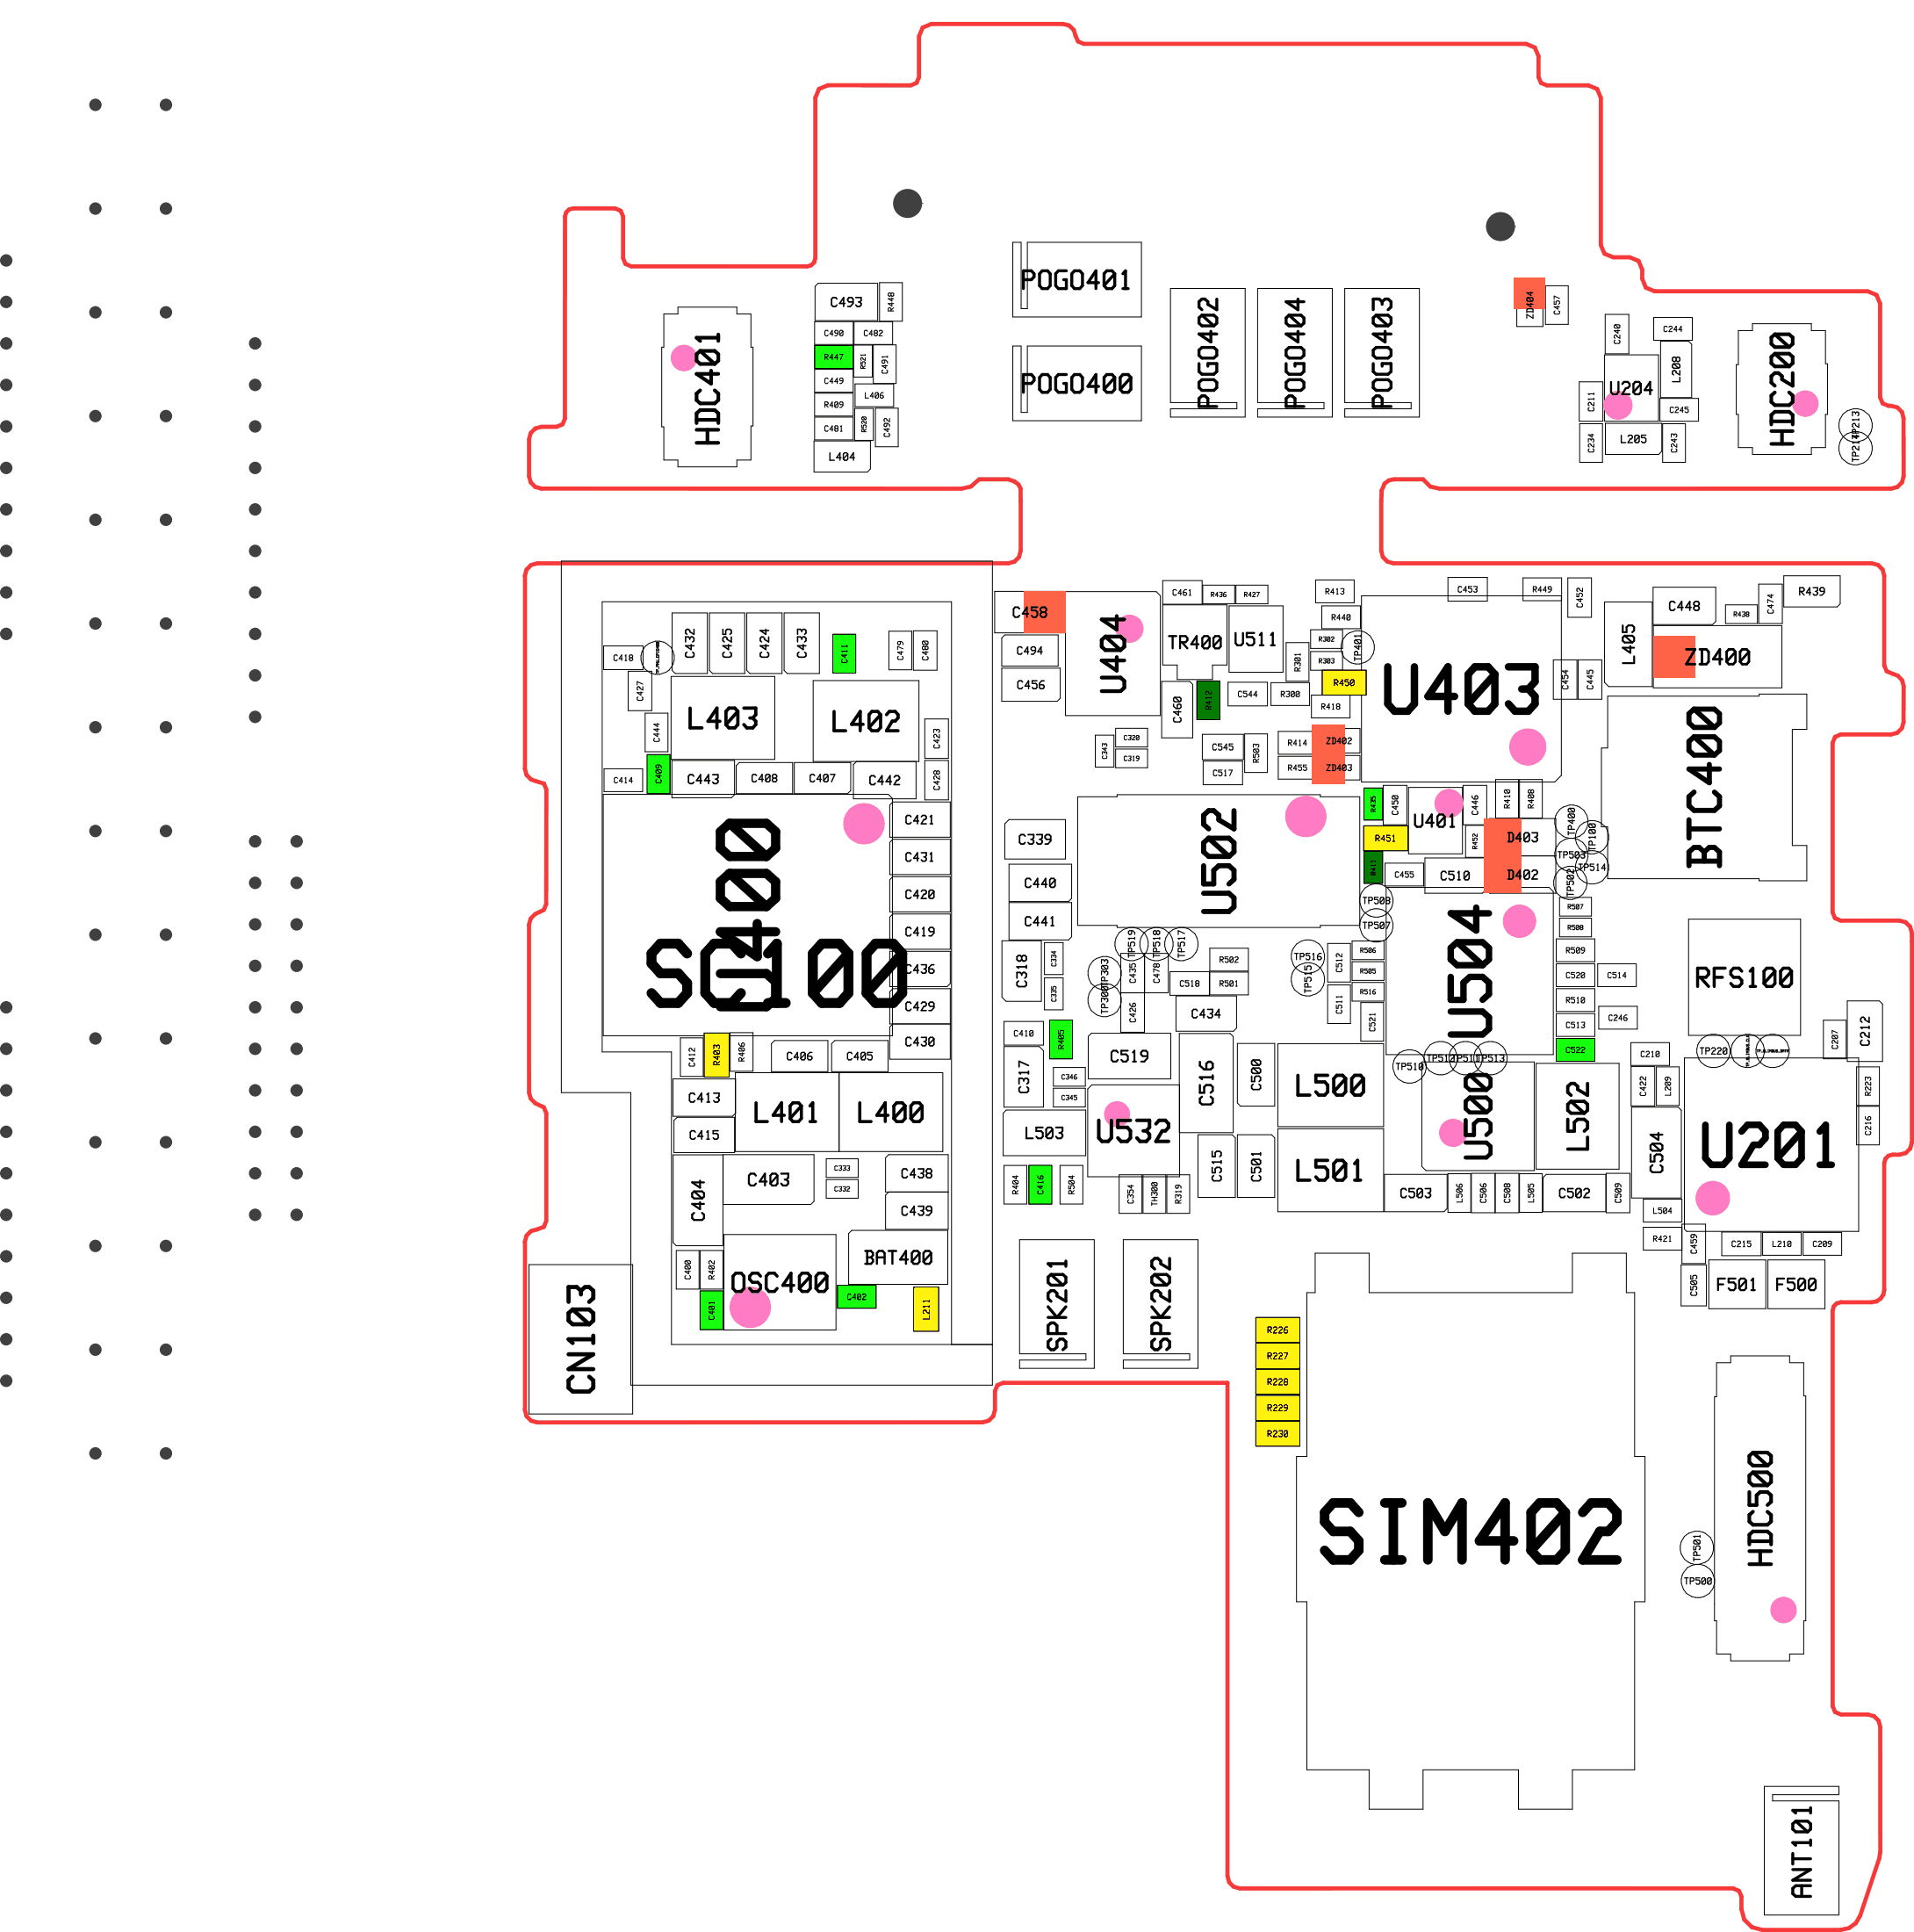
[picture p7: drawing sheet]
<svg xmlns="http://www.w3.org/2000/svg" width="210mm" height="212mm" viewBox="0 0 210 212" stroke-linecap="round" stroke-linejoin="round" font-family="sans-serif">
<path d="M62.1 23.3l.3-.3 .5-.1h4.6l.6 .2 .3 .7v4.5l.2 .7 .7 .2h19.2l.5-.1 .3-.3 .2-.5v-17.6l.4-.9 .9-.4h9.1l.7-.3 .2-.6v-4.5l.4-1 1-.4h14.4l.7 .2 .5 .5 .5 1.3 .6 .2h48.5l1 .4 .4 1v2.3l.3 .6 .6 .3h4.6l.9 .4 .4 .9v16.2l.4 .9 1 .4h1.8l1 .4 .4 1v1l.4 1 .9 .4h23.4l1 .4 .4 .9v10.3l.3 .7 .6 .2a1.41 1.41 0 0 1 1.7 1.4v6.3l-.2 .7-.5 .5-.7 .2h-49.5l-1.1-.2-.8-.8h-3.2l-.5 .1-.5 .3-.3 .8-.1 1.2v5.4l.2 .7 .5 .5 .7 .2h52.5l.7 .2 .5 .5 .1 .7v9.8l.3 .6 1.2 .5 .5 .5 .2 .7v3.9l-.2 .7-.5 .5-.7 .2h-5.5l-.7 .2-.2 .7v18.6l.2 .6 .7 .3h6.4l.7 .2 .5 .5 .2 .7v22.9l-.2 .7-.5 .5-.7 .2h-.8l-.4 .1-.3 .3-.2 .5v13.9a1.36 1.36 0 0 1-1.3 1.4h-3.4l-.5 .1-.3 .3-.1 .5v43.4l.2 .6 .7 .3h2.9l.7 .2 .5 .5 .2 .7v13.7l-.1 .7-2.1 6.3-.5 .8-.7 .5-1 .2h-8.6l-1.1-.3-.8-.8-.3-1.2v-1.3l-.3-.7-.6-.2h-54.2l-.6-.2-.5-.5-.2-.7v-54.1h-24.6l-.7 .3-.2 .6v2.1l-.2 .7-.5 .5-.7 .1h-48.8l-.7-.1-.5-.5-.2-.7v-18.5l.2-.7 .5-.5 1.4-.4 .2-.6v-11.9l-.2-.6-1-.5-.5-.5-.2-.7v-18.3l.2-.7 .5-.5 1-.5 .2-.6v-12.6l-.2-.6-1.4-.5-.5-.5-.2-.7v-21.1l.2-.7 .5-.5 .7-.2h51.6l.7-.2 .5-.5 .2-.7v-6.8l-.2-.4-.5-.4-.7-.2h-3.2l-.9 .8-1 .2h-46.1l-.7-.2-.5-.5-.2-.7v-4l.2-.7 .5-.5 .7-.2h1.7l.6-.2 .3-.7v-22.1z" fill="none" stroke="#f83939" stroke-width=".46"/>
<circle cx="164.6" cy="24.9" r="1.59" fill="#404040"/>
<circle cx="99.6" cy="22.3" r="1.59" fill="#404040"/>
<g fill="none" stroke="#000" stroke-width=".1">
<path d="M72.8 34.4h1.6v-.7h6.4v.7h1.6v3.7h.2v8.6h-.2v3.8h-1.6v.7h-6.4v-.7h-1.6v-3.7h-.2v-8.7h.2zM89.4 35.3h4.2v2.5h-4.2zM89.4 31.4l.4-.3h6.5v4.1h-6.9zM93.7 35.3h4.2v2.5h-4.2zM95.8 37.8h2.5v4.3h-2.5zM169.6 31.3h2.5v4.3h-2.5zM176.1 34.5h2.6v4.3h-2.6zM181.4 34.8h4.3v2.5h-4.3zM190.7 36.3h1.6v-.8h6.4v.8h1.6v3.6h.2v5.6h-.2v3.6h-1.6v.8h-6.4v-.8h-1.6v-3.6h-.2v-5.5h.2zM89.4 40.5h4.2v2.5h-4.2zM89.4 45.8h4.2v2.5h-4.2zM96 44.8h2.6v4.2h-2.6z"/>
<path d="M173.3 41.9h2.6v4.3h-2.6zM173.3 46.5h2.5v4.2h-2.5zM182.1 43.7h4.3v2.5h-4.3zM182.4 46.5h2.5v4.2h-2.5zM66.2 70.9h4.4v2.6h-4.4zM68.9 73.6h2.6v4.4h-2.6zM70.8 78.2h2.5v4.3h-2.5zM73.7 67.2h3.9v6.7h-3.5l-.4-.4zM77.8 67.2h3.9v6.7h-3.5l-.4-.4zM81.9 67.2h3.9v6.7h-3.5l-.4-.4zM86 67.2h3.9v6.7h-3.5l-.4-.4zM91.4 69.6h2.5v4.2h-2.5z"/>
<path d="M97.5 69.2h2.5v4.3h-2.5zM100.2 69.2h2.6v4.3h-2.6zM101.5 78.9h2.6v4.3h-2.6zM109.1 64.9h7.8v4.5h-7.8zM109.9 70l.3-.3h5.9v3.4h-6.2zM109.9 73.3h6.4v3.3l-.3 .3h-6.1zM122.4 79.9h3.5v2h-3.5zM127.5 74.8h3l.4 .3v5.8h-3.4zM127.6 63.7h4.3v2.6h-4.3zM134.7 74.8h4.4v2.6h-4.4zM158.9 63.3h4.3v2.6h-4.3zM172 63.4h2.6v4.3h-2.6z"/>
<path d="M173.2 72.4h2.6v4.3h-2.6zM176.4 76.4h16.6v-.3h5.2v3.9h-1.6v12.8h1.6v3.8h-5.2v-.2h-16.6v-5.7h-.7v-8.6h.7zM181.4 64.4h6.8v3.8l-.3 .3h-6.5zM193 64.1h2.6v4.3h-2.6zM66.3 84.3h4.2v2.5h-4.2zM71 82.8h2.5v4.2h-2.5zM80.6 87.2v-3.8h-6.9v4.1h6.6M80.8 84l.3-.3h5.9v3.4M87.1 83.7h6.2v3l-.3 .4h-5.9zM94 83.5h6.5v4.1h-6.9v-3.7zM98 88h6.3v3.8h-6.7v-3.5zM98 92.1h6.3v3.8h-6.7v-3.5z"/>
<path d="M101.5 83.4h2.6v4.3h-2.6zM110.7 89.9h6.2v4.3h-6.7v-3.8zM110.7 94.8h6.9v3.8l-.4 .3h-6.5zM110.7 99h6.9v3.8l-.4 .3h-6.5zM120.2 80.6h2v3.6h-2zM122.4 82.2h3.5v2h-3.5zM131.9 80.6h4.5v2.7h-4.5zM132 86.1v-2.6h4.3v2.6M151.8 86.2h2.6v4.3h-2.6zM152 94.7h4.2v2.5h-4.2zM160.5 86.2h2.6v4.3h-2.6zM163 97.6v-3.5h-6.7v3.9h6.3"/>
<path d="M163.4 89.8h7.3v8.2h-7.3zM163.4 93.9h7.3M73.8 118.4h6.9v3.7l-.3 .4h-6.6zM74.7 113.9v4.2h2.5v-4.2M90.8 114.2v3.4h-6.2v-3.1M97.4 114.2v3.4h-6.2v-3.1M97.6 100v-3.5l.4-.3h6.3v3.8M104.3 112.3v3.9h-6.7v-3.5M109.9 103.2h4.4v6.6h-3.9l-.5-.4zM110.2 112.1h4.3v2.6h-4.3zM110.2 114.8h3.8l.5 .5v6.2h-4.3zM114.6 103.4h2v3.5h-2z"/>
<path d="M114.6 107.3h2v3.5h-2zM115.6 117.1h3.5v2.1h-3.5zM115.6 119.4h3.5v2h-3.5zM119.4 113.7l.3-.3h8.8v5h-9.1zM125.6 104.6v8.6h-2.6v-8.6h5.2v4.3h-5.2M128.4 106.6h4.3v2.6h-4.3zM129 109.3h6.7v3.5l-.4 .3h-6.3zM129.4 113.4h5.6l.3 .3v10.6h-5.9zM135.8 114.5h4.1v6.8h-3.8l-.3-.3zM145.7 103.5h2.5v4.2h-2.5zM145.7 108.1h2.5v4.2h-2.5zM149.3 110h2.5v4.2h-2.5z"/>
<path d="M170.7 111.2h4.3v2.5h-4.3zM170.7 105.7h4.3v2.5h-4.3zM170.7 113.9h4.3v2.5h-4.3zM175.3 105.7h4.2v2.5h-4.2zM175.4 110.4h4.2v2.5h-4.2zM178.9 114.4h4.3v2.5h-4.3zM179 117h2.6v4.3h-2.6zM200.1 111.9h2.5v4.3h-2.5zM202.7 109.8h3.5l.3 .3v6.3h-3.8zM58 138.7h11.4v16.4h-11.4zM73.9 126.7h5.4v10h-5.1l-.3-.4zM73.9 122.9l.4-.3h6.3v3.8h-6.7z"/>
<path d="M74.2 137.2h2.5v4.2h-2.5zM79.3 126.7h10v5.1l-.3 .3h-9.7zM90.7 127.1h3.5v2.1h-3.5zM90.7 129.4h3.5v2h-3.5zM93.1 135.3l.4-.3h10.5v5.9h-10.9zM97.5 130.8l-.3 .3v3.8h6.8v-8.2h-6.5l-.3 .3v3.8h6.8M112.9 127.9h2.5v4.2h-2.5zM122.8 128.9h2.5v4.2h-2.5zM131.4 124.5h3.8l.3 .3v6.6h-4.1zM135.8 124.5h3.7l.4 .3v6.6h-4.1zM151.9 128.8h6.9v3.8l-.4 .3h-6.5zM161.4 128.7v4.3h5.2v-4.3h-2.6v4.3"/>
<path d="M169.7 128.8h6.5v4.1h-6.9v-3.7zM176.2 128.7h2.6v4.3h-2.6zM179 121.5h5.1l.4 .3v9.6h-5.5zM184.4 138.8h2.8v4.5h-2.8zM184.5 134.3h2.6v4.3h-2.6zM187.5 138.2h6.2v5.4h-6.2zM188.9 135.2h4.3v2.6h-4.3zM194 138.2h6.2v5.4h-6.2zM197.8 135.2h4.3v2.5h-4.3zM203.7 121.4h2.5v4.2h-2.5M76.8 141.6h2.5v4.3h-2.5zM91.9 141h4.2v2.5h-4.2z"/>
<path d="M188.3 149.5h1.6v-.8h6.5v.8h1.5v3.6h.2v24.7h-.2v3.7h-1.5v.7h-6.5v-.7h-1.6v-3.7h-.2v-24.6h.2zM193.6 196h8.2v.9h-7.3v.7h7.3v12.5h-8.2z"/>
</g>
<g fill="#404040">
<circle cx="32.5" cy="92.3" r=".68"/>
<circle cx="32.5" cy="96.9" r=".68"/>
<circle cx="32.5" cy="101.4" r=".68"/>
<circle cx="32.5" cy="106" r=".68"/>
<circle cx="32.5" cy="110.5" r=".68"/>
<circle cx="32.5" cy="115.1" r=".68"/>
<circle cx="32.5" cy="119.6" r=".68"/>
<circle cx="32.5" cy="124.2" r=".68"/>
<circle cx="32.5" cy="128.7" r=".68"/>
<circle cx="32.5" cy="133.3" r=".68"/>
<circle cx="10.5" cy="148.1" r=".68"/>
<circle cx="10.5" cy="159.4" r=".68"/>
<circle cx="10.5" cy="11.5" r=".68"/>
<circle cx="10.5" cy="22.9" r=".68"/>
<circle cx="10.5" cy="34.3" r=".68"/>
<circle cx="10.5" cy="45.6" r=".68"/>
<circle cx="10.5" cy="57" r=".68"/>
<circle cx="10.5" cy="68.4" r=".68"/>
<circle cx="10.5" cy="79.8" r=".68"/>
<circle cx="10.5" cy="91.2" r=".68"/>
<circle cx="10.5" cy="102.5" r=".68"/>
<circle cx="10.5" cy="113.9" r=".68"/>
<circle cx="10.5" cy="125.3" r=".68"/>
<circle cx="10.5" cy="136.7" r=".68"/>
<circle cx="18.2" cy="11.5" r=".68"/>
<circle cx="18.2" cy="22.9" r=".68"/>
<circle cx="18.2" cy="34.3" r=".68"/>
<circle cx="18.2" cy="45.6" r=".68"/>
<circle cx="18.2" cy="57" r=".68"/>
<circle cx="18.2" cy="68.4" r=".68"/>
<circle cx="18.2" cy="79.8" r=".68"/>
<circle cx="18.2" cy="91.2" r=".68"/>
<circle cx="18.2" cy="102.5" r=".68"/>
<circle cx="18.2" cy="113.9" r=".68"/>
<circle cx="18.2" cy="125.3" r=".68"/>
<circle cx="18.2" cy="136.7" r=".68"/>
<circle cx="18.2" cy="148.1" r=".68"/>
<circle cx="18.2" cy="159.4" r=".68"/>
<circle cx="28" cy="92.3" r=".68"/>
<circle cx="28" cy="96.9" r=".68"/>
<circle cx="28" cy="101.4" r=".68"/>
<circle cx="28" cy="106" r=".68"/>
<circle cx="28" cy="110.5" r=".68"/>
<circle cx="28" cy="115.1" r=".68"/>
<circle cx="28" cy="119.6" r=".68"/>
<circle cx="28" cy="124.2" r=".68"/>
<circle cx="28" cy="128.7" r=".68"/>
<circle cx="28" cy="133.3" r=".68"/>
<circle cx="28" cy="37.7" r=".68"/>
<circle cx="28" cy="42.2" r=".68"/>
<circle cx="28" cy="46.8" r=".68"/>
<circle cx="28" cy="51.3" r=".68"/>
<circle cx="28" cy="55.9" r=".68"/>
<circle cx="28" cy="60.4" r=".68"/>
<circle cx="28" cy="65" r=".68"/>
<circle cx="28" cy="69.5" r=".68"/>
<circle cx="28" cy="74.1" r=".68"/>
<circle cx="28" cy="78.6" r=".68"/>
<circle cx=".7" cy="110.5" r=".68"/>
<circle cx=".7" cy="115.1" r=".68"/>
<circle cx=".7" cy="119.6" r=".68"/>
<circle cx=".7" cy="124.2" r=".68"/>
<circle cx=".7" cy="128.7" r=".68"/>
<circle cx=".7" cy="133.3" r=".68"/>
<circle cx=".7" cy="137.8" r=".68"/>
<circle cx=".7" cy="142.4" r=".68"/>
<circle cx=".7" cy="146.9" r=".68"/>
<circle cx=".7" cy="151.5" r=".68"/>
<circle cx=".7" cy="28.6" r=".68"/>
<circle cx=".7" cy="33.1" r=".68"/>
<circle cx=".7" cy="37.7" r=".68"/>
<circle cx=".7" cy="42.2" r=".68"/>
<circle cx=".7" cy="46.8" r=".68"/>
<circle cx=".7" cy="51.3" r=".68"/>
<circle cx=".7" cy="55.9" r=".68"/>
<circle cx=".7" cy="60.4" r=".68"/>
<circle cx=".7" cy="65" r=".68"/>
<circle cx=".7" cy="69.5" r=".68"/>
</g>
<g fill="none" stroke="#000" stroke-width=".1">
<path d="M89.4 37.9h4.2v2.5h-4.2zM93.7 37.9h2v3.5h-2zM96.5 31h2.5v4.2h-2.5zM111.1 26.6h.9v7.3h.7v-7.3h12.5v8.2h-14.1zM111.1 38h.9v7.2h.7v-7.2h12.5v8.2h-14.1zM128.4 31.6h8.2v14.2h-8.2v-1h7.3v-.6h-7.3zM138 31.6h8.2v14.2h-8.2v-1h7.3v-.6h-7.3zM147.5 31.6h8.2v14.2h-8.2v-1h7.3v-.6h-7.3zM166.4 31.1h2.9v4.7h-2.9zM176 38.9h6v7.3h-6zM182.2 37.4h3.1l.3 .4v5.8h-3.4zM89.3 48.4h6.2v3l-.3 .4h-5.9z"/>
<path d="M89.4 43.1h4.2v2.5h-4.2zM93.8 44.8h2v3.5h-2zM93.8 42.1h4.3v2.5h-4.3zM176.1 46.4h6.2v3.1l-.3 .4h-5.9zM203.4 44.8a1.84 1.84 0 0 0-1.6 1.6 1.84 1.84 0 0 0 1.1 2M203.4 47.3a1.84 1.84 0 0 0-1.6 1.6 1.84 1.84 0 0 0 1.1 2M204.3 45a1.84 1.84 0 0 1 1.1 1.9 1.84 1.84 0 0 1-1.6 1.6M204.3 47.5a1.84 1.84 0 0 1 1.1 1.9 1.84 1.84 0 0 1-1.6 1.6M61.6 61.6h47.3v90.4h-39.7v-32.1h-7.6zM71.9 70.3a1.83 1.83 0 0 0-1.6 1.9 1.83 1.83 0 0 0 1.6 1.8M72.4 70.3a1.83 1.83 0 0 1 1.6 1.9 1.83 1.83 0 0 1-1.6 1.8M73.6 74.2h11.4v9.1h-11.4z"/>
<path d="M89.2 74.7h11.6v8.8h-11.6zM116.9 64.9h10l.4 .5v13.1h-10.4zM127.6 66.4h7v6.6h-1.6v1.5h-3.8v-1.5h-1.6zM131.3 74.7h2.5v4.2h-2.5zM132 64.2h3.5v2h-3.5zM134.9 66.5h5.9v7.3h-5.9zM135.6 64.2h3.5v2h-3.5zM139.5 74.9h4.2v2.5h-4.2zM141.1 70.5h2.5v4.2h-2.5zM143.8 69.1h3.5v2h-3.5zM144.3 63.6h4.3v2.5h-4.3zM144.6 79.9h4.6v2.7h-4.6z"/>
<path d="M145 66.5h4.3v2.5h-4.3zM145.1 73.5v2.8M147.3 73.5v-2h-3.5v2h6.1M148.1 76.3v2.5h-4.2v-2.5h6M148.7 69.2a1.84 1.84 0 0 0-1.6 1.6 1.84 1.84 0 0 0 1.2 1.9M149.4 65.4h21.9v19.7l-.7 .7h-21.2zM149.6 69.3a1.74 1.74 0 0 1 1.2 1.5M167.1 63.4h4.2v2.5h-4.2zM176 66h5.3v9.3h-4.8l-.5-.4zM181.4 68.6h14.1v6.9h-14.1zM189.3 66.4h3.5v2h-3.5zM195.7 63.2h6.2v3l-.3 .4h-5.9z"/>
<path d="M66.2 87.1h31.3l.4 .5v26h-31.7zM118.2 87.4h4.4v-.2h22.3v.2h4.3v14.1h-4.3v.2h-22.3v-.2h-4.4zM136.6 80.5h2.5v4.2h-2.5zM140.2 80.2h4.3v2.5h-4.3zM140.2 83h4.3v2.5h-4.3zM144.6 82.9h4.6v2.7h-4.6zM149.2 99a1.84 1.84 0 0 0 1.6 1.6 1.84 1.84 0 0 0 1.9-1.1M149.3 98.1a1.84 1.84 0 0 1 1.9-1.1 1.84 1.84 0 0 1 1.6 1.6M149.6 90.6h4.8v2.7h-4.8zM149.6 93.4h2.1v3.5h-2.1zM149.6 86.5h2.1v3.5h-2.1zM152.1 97.4h17.9l.4 .4v17.9h-18.3z"/>
<path d="M154.5 86.4h6v7.3h-6zM160.8 90.5h2v3.6h-2zM164.1 85.5h2.5v4.3h-2.5zM166.7 85.5h2.5v4.3h-2.5zM170.6 94a1.74 1.74 0 0 0 1.1 1.5M171.1 98.4h3.5v2.1h-3.5zM171.7 92.1l-.5 .3-.5 .7M172.1 95a1.84 1.84 0 0 0-1.6 1.6 1.84 1.84 0 0 0 1.1 2M172.2 88.3a1.84 1.84 0 0 0-1.6 1.6 1.84 1.84 0 0 0 1.1 1.9M172.9 92.1l.1 .4 .3 .6M173.1 88.4a1.74 1.74 0 0 1 1.1 1.5M173.1 92.1l.6 .3 .3 .5"/>
<path d="M173.7 95.6a1.85 1.85 0 0 1-1.2 3.1M174.1 90.8l-.3 .6-.5 .3-.7 .3M174.5 90l-.7 .3-.5 .3-.3 .6M175.4 90.1a1.84 1.84 0 0 1 1.1 2 1.84 1.84 0 0 1-1.6 1.6M175.4 93.4l.5 .4 .4 .4 .2 .7M176.4 95.8a1.84 1.84 0 0 1-1.6 1.2 1.84 1.84 0 0 1-1.7-.9M77.3 113.3v4.9h2.7v-4.9M80.1 113.3v4.2h2.5v-4.2M80.7 117.7h22.7v8.6h-22.7zM92.1 117.7v8.6M115.2 111.9h2.5v4.3h-2.5zM119.3 119.5l.5-.5h9.6v10.1h-10.1z"/>
<path d="M121 107.9a1.84 1.84 0 0 0-1.6 1.6 1.84 1.84 0 0 0 1.1 1.9M121 104.9a1.84 1.84 0 0 0-1.6 1.6 1.84 1.84 0 0 0 1.1 2M121.9 105a1.84 1.84 0 0 1 1.1 2 1.84 1.84 0 0 1-1.6 1.6M121.9 108a1.84 1.84 0 0 1 1.1 1.9 1.84 1.84 0 0 1-1.6 1.6M123.9 101.7a1.84 1.84 0 0 0-1.6 1.6 1.84 1.84 0 0 0 1.2 2M124.8 101.9a1.84 1.84 0 0 1 1.2 1.9 1.84 1.84 0 0 1-1.6 1.6M126.7 101.7a1.84 1.84 0 0 0-1.6 1.6 1.84 1.84 0 0 0 1.1 2M127.6 101.9a1.84 1.84 0 0 1 1.1 1.9 1.84 1.84 0 0 1-1.6 1.6M129.4 101.7a1.84 1.84 0 0 0-1.6 1.6 1.84 1.84 0 0 0 1.1 2M130.5 102a1.83 1.83 0 0 1 .9 1.9 1.83 1.83 0 0 1-1.6 1.5M132.7 106.6h4.3v2.5h-4.3zM132.7 104h4.3v2.5h-4.3z"/>
<path d="M140.2 114.5h11.6v9.1h-11.6zM141.7 105.2a1.74 1.74 0 0 0 1.1 1.4M141.8 104.2a1.84 1.84 0 0 1 1.9-1.1 1.84 1.84 0 0 1 1.6 1.6M143.3 105.6a1.84 1.84 0 0 0-1.6 1.6 1.84 1.84 0 0 0 1.1 1.9M144.2 105.7a1.84 1.84 0 0 1 1.1 2 1.84 1.84 0 0 1-1.6 1.6M145.2 105.6l-.6 .8-.4 .2M148.3 103.2h3.6v2.1h-3.6zM148.3 105.5h3.6v2h-3.6zM148.3 107.8h3.6v2h-3.6zM149.2 101.7a1.84 1.84 0 0 0 1.6 1.6 1.84 1.84 0 0 0 1.9-1.1M149.3 100.8a1.84 1.84 0 0 1 1.9-1.1 1.84 1.84 0 0 1 1.6 1.6M152.8 117.2a1.84 1.84 0 0 0 1.6 1.6 1.84 1.84 0 0 0 2-1.1"/>
<path d="M156 116.5h12.3v11.9h-11.8l-.5-.4zM156.2 116.1a1.84 1.84 0 0 0-1.7-.9 1.84 1.84 0 0 0-1.6 1.1M156.8 117.5a1.91 1.91 0 0 0 2.5 0M156.9 114.6l-.5 .8M159 116.3l.2 .7 .3 .5M168.5 116.7h9.1v11.6h-9.1zM170.7 103h4.3v2.5h-4.3zM170.7 108.5h4.3v2.5h-4.3zM171.1 100.7h3.5v2.1h-3.5zM181.7 117h2.5v4.3h-2.5zM184.8 116.1h19.1v19h-18.8l-.3-.3zM185.3 100.8h12.3v12.8h-12.3z"/>
<path d="M186.2 115.5a1.84 1.84 0 0 0 1.6 1.6 1.84 1.84 0 0 0 1.9-1.1M186.3 114.6a1.84 1.84 0 0 1 1.9-1.1 1.84 1.84 0 0 1 1.6 1.6M190 116a1.85 1.85 0 0 0 1.5 1.1M191.5 113.5a1.74 1.74 0 0 0-1.5 1.1M192 113.5a1.84 1.84 0 0 1 1.6 1.6M192.7 115.1a1.83 1.83 0 0 1 1.8-1.6 1.83 1.83 0 0 1 1.8 1.6M192.7 115.5l.2 .7 .2 .3M193.1 116.5l-.4 .4-.7 .2M193.6 115.5l-.1 .5-.4 .5M196.3 115.5a1.85 1.85 0 0 1-1.3 1.5 1.85 1.85 0 0 1-1.9-.5M203.7 117h2.5v4.3h-2.5zM76.8 137.2h2.5v4.2h-2.5z"/>
<path d="M79.4 135.4h12.3v10.5h-12.3zM110.2 127.9h2.5v4.2h-2.5zM111.9 136h8.2v14.1h-8.2v-.9h7.2v-.7h-7.2zM116.3 127.9h2.5v4.2h-2.5zM119.1 121.8h-8.7l-.3 .3v4.7h9M123.2 136h8.2v14.1h-8.2v-.9h7.3v-.7h-7.3zM125.4 128.9h2.5v4.2h-2.5zM128 128.9h2.5v4.2h-2.5zM140.2 123.8h11.6v9.1h-11.6zM144.3 137.5h5.9v4.3h22.3v-4.3h5.9v4.3h.9v18h1.2v15.9h-1.2v18.5h-6.8v4.3h-5.9v-4.3h-10.5v4.3h-5.9v-4.3h-6.8v-18.5h-1.1v-15.9h1.1v-18h.9zM158.9 128.8h2.5v4.2h-2.5zM166.7 128.8h2.5v4.2h-2.5z"/>
<path d="M180.3 131.6h4.2v2.5h-4.2zM180.3 134.6h4.2v2.5h-4.2zM193.4 135.2h4.2v2.5h-4.2zM100.3 141.2h2.7v4.8h-2.7zM104.4 147.5v-81.5h-38.3v49.4h7.6v32.1h35.2M137.8 144.5h4.8v2.8h-4.8zM137.8 147.4h4.8v2.7h-4.8zM137.8 150.2h4.8v2.8h-4.8zM137.8 153.1h4.8v2.7h-4.8zM137.8 155.9h4.8v2.7h-4.8zM184.5 173.7a1.84 1.84 0 0 0 1.6 1.6 1.84 1.84 0 0 0 1.9-1.2M185.6 171.7l-.4 .3-.6 .8"/>
<path d="M185.9 168a1.84 1.84 0 0 0-1.5 1.6 1.84 1.84 0 0 0 1.1 1.9M186.9 168.1a1.84 1.84 0 0 1 1.1 1.9 1.84 1.84 0 0 1-1.6 1.6M187 171.7a1.74 1.74 0 0 1 1.1 1.5"/>
</g>
<g fill="#16ff0e" stroke="#000" stroke-width=".1">
<path d="M76.8 141.6h2.5v4.3h-2.5z"/>
<path d="M91.9 141h4.2v2.5h-4.2z"/>
<path d="M71 82.8h2.5v4.2h-2.5z"/>
<path d="M91.4 69.6h2.5v4.2h-2.5z"/>
<path d="M112.9 127.9h2.5v4.2h-2.5z"/>
</g>
<path d="M112.3 64.9h4.6v4.5h-4.6z" fill="#ff6347"/>
<path d="M170.7 113.9h4.3v2.5h-4.3z" fill="#16ff0e" stroke="#000" stroke-width=".1"/>
<g fill="#ff6347">
<path d="M162.8 93.9h4.1v4.1h-4.1z"/>
<path d="M162.8 89.8h4.1v4.1h-4.1z"/>
</g>
<g fill="#ff7cc5">
<circle cx="198.1" cy="44.3" r="1.46"/>
<circle cx="75" cy="39.3" r="1.46"/>
<circle cx="195.7" cy="176.6" r="1.46"/>
</g>
<path d="M100.3 141.2h2.7v4.8h-2.7z" fill="#fff20e" stroke="#000" stroke-width=".1"/>
<circle cx="82.3" cy="143.4" r="2.28" fill="#ff7cc5"/>
<g fill="#fff20e" stroke="#000" stroke-width=".1">
<path d="M137.8 144.5h4.8v2.8h-4.8z"/>
<path d="M137.8 147.4h4.8v2.7h-4.8z"/>
<path d="M137.8 150.2h4.8v2.8h-4.8z"/>
<path d="M137.8 153.1h4.8v2.7h-4.8z"/>
<path d="M137.8 155.9h4.8v2.7h-4.8z"/>
<path d="M77.3 113.3h2.7v4.9h-2.7z"/>
</g>
<path d="M115.2 111.9h2.5v4.3h-2.5z" fill="#16ff0e" stroke="#000" stroke-width=".1"/>
<g fill="#047b00" stroke="#000" stroke-width=".1">
<path d="M149.6 93.4h2.1v3.5h-2.1z"/>
<path d="M131.3 74.7h2.5v4.2h-2.5z"/>
</g>
<g fill="#16ff0e" stroke="#000" stroke-width=".1">
<path d="M149.6 86.5h2.1v3.5h-2.1z"/>
<path d="M89.4 37.9h4.2v2.5h-4.2z"/>
</g>
<g fill="#fff20e" stroke="#000" stroke-width=".1">
<path d="M145.1 73.5h4.8v2.8h-4.8z"/>
<path d="M149.6 90.6h4.8v2.7h-4.8z"/>
</g>
<g fill="#ff7cc5">
<circle cx="187.9" cy="131.4" r="1.9"/>
<circle cx="177.5" cy="44.5" r="1.59"/>
<circle cx="94.8" cy="90.4" r="2.28"/>
<circle cx="159" cy="88.1" r="1.59"/>
<circle cx="167.6" cy="81.9" r="2.04"/>
<circle cx="123.9" cy="69" r="1.55"/>
<circle cx="159.4" cy="124.3" r="1.55"/>
<circle cx="143.3" cy="89.6" r="2.28"/>
<circle cx="166.7" cy="101.1" r="1.83"/>
<circle cx="122.6" cy="122.2" r="1.43"/>
</g>
<g fill="#ff6347">
<path d="M181.4 69.8h4.5v4.5h-4.5z"/>
<path d="M143.9 79.4h3.7v3.7h-3.7z"/>
<path d="M143.9 82.4h3.7v3.6h-3.7z"/>
<path d="M166.1 30.5h3.5v3.4h-3.5z"/>
</g>
<text font-size="10.4" x="69.3" y="110.8">SC100</text>
<text font-size="10" x="144.2" y="171.9">SIM402</text>
<text font-size="9.7" x="85.9" y="112" transform="rotate(-90 85.9 112)">U400</text>
<text font-size="7.8" x="151" y="78.6">U403</text>
<text font-size="7" x="186" y="128.3">U201</text>
<text font-size="6.7" x="163.9" y="114.5" transform="rotate(-90 163.9 114.5)">U504</text>
<text font-size="5.4" x="189.1" y="96.2" transform="rotate(-90 189.1 96.2)">BTC400</text>
<text font-size="5.3" x="135.8" y="100.8" transform="rotate(-90 135.8 100.8)">U502</text>
<text font-size="4.4" x="163.9" y="127.7" transform="rotate(-90 163.9 127.7)">U500</text>
<text font-size="4.3" x="65.4" y="153.7" transform="rotate(-90 65.4 153.7)">CN103</text>
<text font-size="4" x="123.7" y="76.4" transform="rotate(-90 123.7 76.4)">U404</text>
<g font-size="3.8">
<text x="79.1" y="49.8" transform="rotate(-90 79.1 49.8)">HDC401</text>
<text x="194.6" y="172.8" transform="rotate(-90 194.6 172.8)">HDC500</text>
</g>
<g font-size="3.7">
<text x="197" y="49.9" transform="rotate(-90 197 49.9)">HDC200</text>
<text x="120" y="125.5">U532</text>
</g>
<g font-size="3.5">
<text x="75.5" y="80.1">L403</text>
<text x="142.1" y="120.4">L500</text>
<text x="142.1" y="129.7">L501</text>
<text x="174.5" y="126.3" transform="rotate(-90 174.5 126.3)">L502</text>
</g>
<text font-size="3.4" x="91.3" y="80.4">L402</text>
<g font-size="3.3">
<text x="82.7" y="123.3">L401</text>
<text x="94.1" y="123.3">L400</text>
</g>
<g font-size="3.2">
<text x="185.5" y="108.5">RFS100</text>
<text x="79.4" y="141.9">OSC400</text>
</g>
<g font-size="3.1">
<text x="110.9" y="31.9">POGO401</text>
<text x="110.9" y="43.3">POGO400</text>
<text x="133.7" y="46" transform="rotate(-90 133.7 46)">POGO402</text>
<text x="143.3" y="46" transform="rotate(-90 143.3 46)">POGO404</text>
<text x="152.9" y="46" transform="rotate(-90 152.9 46)">POGO403</text>
<text x="117.2" y="148.8" transform="rotate(-90 117.2 148.8)">SPK201</text>
<text x="128.6" y="148.8" transform="rotate(-90 128.6 148.8)">SPK202</text>
<text x="198.9" y="208.8" transform="rotate(-90 198.9 208.8)">ANT101</text>
</g>
<text font-size="2.6" x="184.5" y="73.1">ZD400</text>
<g font-size="2.3">
<text x="133.2" y="121.5" transform="rotate(-90 133.2 121.5)">C516</text>
<text x="94.5" y="138.8">BAT400</text>
</g>
<g font-size="2.2">
<text x="176.4" y="43.4">U204</text>
<text x="127.9" y="71.3">TR400</text>
<text x="135.2" y="71">U511</text>
<text x="154.9" y="90.9">U401</text>
</g>
<g font-size="2.1">
<text x="81.8" y="130.2">C403</text>
<text x="182.6" y="128.9" transform="rotate(-90 182.6 128.9)">C504</text>
<text x="77.4" y="134.2" transform="rotate(-90 77.4 134.2)">C404</text>
</g>
<g font-size="2">
<text x="179.5" y="72.9" transform="rotate(-90 179.5 72.9)">L405</text>
<text x="188.3" y="141.7">F501</text>
<text x="194.8" y="141.7">F500</text>
</g>
<g font-size="1.9">
<text x="121.6" y="116.6">C519</text>
<text x="112.5" y="125">L503</text>
</g>
<text font-size="1.7" x="110.9" y="67.8">C458</text>
<g font-size="1.6">
<text x="91" y="33.7">C493</text>
<text x="182.9" y="67.1">C448</text>
<text x="75.3" y="86.1">C443</text>
<text x="95.2" y="86.2">C442</text>
<text x="111.6" y="92.7">C339</text>
<text x="165.2" y="92.5">D403</text>
<text x="112.3" y="97.5">C440</text>
<text x="112.3" y="101.7">C441</text>
<text x="165.2" y="96.6">D402</text>
<text x="112.7" y="108.5" transform="rotate(-90 112.7 108.5)">C318</text>
<text x="138.4" y="119.8" transform="rotate(-90 138.4 119.8)">C500</text>
<text x="75.4" y="121">C413</text>
<text x="113" y="120.1" transform="rotate(-90 113 120.1)">C317</text>
<text x="98.7" y="129.3">C438</text>
<text x="134.1" y="129.8" transform="rotate(-90 134.1 129.8)">C515</text>
<text x="138.4" y="129.8" transform="rotate(-90 138.4 129.8)">C501</text>
<text x="153.5" y="131.5">C503</text>
<text x="170.9" y="131.5">C502</text>
<text x="98.7" y="133.4">C439</text>
</g>
<g font-size="1.5">
<text x="76.3" y="72.3" transform="rotate(-90 76.3 72.3)">C432</text>
<text x="80.4" y="72.3" transform="rotate(-90 80.4 72.3)">C425</text>
<text x="84.5" y="72.3" transform="rotate(-90 84.5 72.3)">C424</text>
<text x="88.5" y="72.3" transform="rotate(-90 88.5 72.3)">C433</text>
<text x="99.2" y="90.5">C421</text>
<text x="99.2" y="94.6">C431</text>
<text x="99.2" y="98.7">C420</text>
<text x="157.9" y="96.6">C510</text>
<text x="99.2" y="102.8">C419</text>
<text x="99.2" y="106.9">C436</text>
<text x="99.2" y="111">C429</text>
<text x="130.6" y="111.8">C434</text>
<text x="99.2" y="114.8">C430</text>
<text x="205.2" y="114.9" transform="rotate(-90 205.2 114.9)">C212</text>
<text x="75.5" y="125.1">C415</text>
</g>
<text font-size="1.4" x="111.5" y="75.7">C456</text>
<g font-size="1.3">
<text x="184.4" y="42" transform="rotate(-90 184.4 42)">L208</text>
<text x="91" y="50.6">L404</text>
<text x="177.8" y="48.7">L205</text>
<text x="197.3" y="65.4">R439</text>
<text x="111.4" y="71.9">C494</text>
<text x="129.7" y="79.4" transform="rotate(-90 129.7 79.4)">C460</text>
<text x="82.3" y="85.9">C408</text>
<text x="88.7" y="85.9">C407</text>
<text x="86.2" y="116.4">C406</text>
<text x="92.8" y="116.4">C405</text>
</g>
<g font-size="1.1">
<text x="168.3" y="35.1" transform="rotate(-90 168.3 35.1)">ZD404</text>
<text x="204" y="50.8" transform="rotate(-90 204 50.8)">TP214</text>
<text x="204" y="48.3" transform="rotate(-90 204 48.3)">TP213</text>
<text x="149.4" y="72.7" transform="rotate(-90 149.4 72.7)">TP401</text>
<text x="132.9" y="82.4">C545</text>
<text x="170.8" y="94.2">TP503</text>
<text x="172.8" y="91.8" transform="rotate(-90 172.8 91.8)">TP400</text>
<text x="173" y="95.6">TP514</text>
<text x="175.1" y="93.5" transform="rotate(-90 175.1 93.5)">TP100</text>
<text x="149.4" y="102">TP507</text>
<text x="149.4" y="99.2">TP508</text>
<text x="172.7" y="98.5" transform="rotate(-90 172.7 98.5)">TP502</text>
<text x="130.1" y="105.2" transform="rotate(-90 130.1 105.2)">TP517</text>
<text x="141.9" y="105.4">TP516</text>
<text x="121.6" y="111.3" transform="rotate(-90 121.6 111.3)">TP300TP303</text>
<text x="143.9" y="109.1" transform="rotate(-90 143.9 109.1)">TP515</text>
<text x="153" y="117.4">TP510</text>
<text x="156.4" y="116.5">TP512</text>
<text x="159.2" y="116.5">TP511</text>
<text x="161.9" y="116.5">TP513</text>
<text x="186.4" y="115.7">TP220</text>
<text x="186.3" y="142.3" transform="rotate(-90 186.3 142.3)">C505</text>
<text x="184.7" y="173.9">TP500</text>
<text x="186.6" y="171.4" transform="rotate(-90 186.6 171.4)">TP501</text>
</g>
<g font-size="1">
<text x="98.1" y="34.3" transform="rotate(-90 98.1 34.3)">R448</text>
<text x="171.2" y="34.6" transform="rotate(-90 171.2 34.6)">C457</text>
<text x="90.4" y="36.9">C490</text>
<text x="90.4" y="39.5">R447</text>
<text x="94.7" y="36.9">C482</text>
<text x="97.4" y="41.1" transform="rotate(-90 97.4 41.1)">C491</text>
<text x="177.8" y="37.8" transform="rotate(-90 177.8 37.8)">C240</text>
<text x="182.4" y="36.5">C244</text>
<text x="90.4" y="42.1">C449</text>
<text x="90.4" y="47.4">C481</text>
<text x="90.4" y="44.8">R409</text>
<text x="94.9" y="43.7">L406</text>
<text x="175" y="45.2" transform="rotate(-90 175 45.2)">C211</text>
<text x="183.1" y="45.3">C245</text>
<text x="97.7" y="48" transform="rotate(-90 97.7 48)">C492</text>
<text x="174.9" y="49.7" transform="rotate(-90 174.9 49.7)">C234</text>
<text x="184" y="49.7" transform="rotate(-90 184 49.7)">C243</text>
<text x="128.6" y="65.4">C461</text>
<text x="145.3" y="65.3">R413</text>
<text x="159.8" y="65">C453</text>
<text x="168.1" y="65">R449</text>
<text x="146" y="68.1">R440</text>
<text x="173.7" y="66.7" transform="rotate(-90 173.7 66.7)">C452</text>
<text x="194.6" y="67.4" transform="rotate(-90 194.6 67.4)">C474</text>
<text x="67.2" y="72.5">C418</text>
<text x="70.6" y="77" transform="rotate(-90 70.6 77)">C427</text>
<text x="93" y="72.8" transform="rotate(-90 93 72.8)">C411</text>
<text x="99.2" y="72.5" transform="rotate(-90 99.2 72.5)">C479</text>
<text x="101.9" y="72.5" transform="rotate(-90 101.9 72.5)">C480</text>
<text x="133" y="78" transform="rotate(-90 133 78)">R412</text>
<text x="135.7" y="76.5">C544</text>
<text x="140.4" y="76.5">R300</text>
<text x="142.7" y="73.8" transform="rotate(-90 142.7 73.8)">R301</text>
<text x="144.9" y="77.9">R418</text>
<text x="146.2" y="75.3">R450</text>
<text x="172.1" y="75.7" transform="rotate(-90 172.1 75.7)">C454</text>
<text x="174.8" y="75.7" transform="rotate(-90 174.8 75.7)">C445</text>
<text x="72.4" y="81.5" transform="rotate(-90 72.4 81.5)">C444</text>
<text x="103.2" y="82.2" transform="rotate(-90 103.2 82.2)">C423</text>
<text x="138.2" y="83.8" transform="rotate(-90 138.2 83.8)">R503</text>
<text x="141.2" y="81.9">R414</text>
<text x="145.4" y="81.7">ZD402</text>
<text x="67.3" y="86">C414</text>
<text x="72.6" y="86" transform="rotate(-90 72.6 86)">C409</text>
<text x="103.2" y="86.8" transform="rotate(-90 103.2 86.8)">C428</text>
<text x="133" y="85.2">C517</text>
<text x="141.2" y="84.6">R455</text>
<text x="145.4" y="84.6">ZD403</text>
<text x="153.5" y="89.5" transform="rotate(-90 153.5 89.5)">C450</text>
<text x="162.2" y="89.5" transform="rotate(-90 162.2 89.5)">C446</text>
<text x="165.7" y="88.8" transform="rotate(-90 165.7 88.8)">R410</text>
<text x="168.3" y="88.8" transform="rotate(-90 168.3 88.8)">R408</text>
<text x="150.8" y="92.4">R451</text>
<text x="152.9" y="96.3">C455</text>
<text x="124.7" y="107.9" transform="rotate(-90 124.7 107.9)">C435 TP519</text>
<text x="127.3" y="107.9" transform="rotate(-90 127.3 107.9)">C478 TP518</text>
<text x="133.7" y="105.6">R502</text>
<text x="147.3" y="106.8" transform="rotate(-90 147.3 106.8)">C512</text>
<text x="171.7" y="107.4">C520</text>
<text x="171.7" y="104.6">R509</text>
<text x="176.3" y="107.4">C514</text>
<text x="111.1" y="113.7">C410</text>
<text x="124.7" y="112.3" transform="rotate(-90 124.7 112.3)">C426</text>
<text x="129.3" y="108.3">C518</text>
<text x="133.7" y="108.3">R501</text>
<text x="147.3" y="111.3" transform="rotate(-90 147.3 111.3)">C511</text>
<text x="150.9" y="113.2" transform="rotate(-90 150.9 113.2)">C521</text>
<text x="171.7" y="112.8">C513</text>
<text x="171.7" y="110.1">R510</text>
<text x="176.4" y="112">C246</text>
<text x="76.3" y="117.1" transform="rotate(-90 76.3 117.1)">C412</text>
<text x="79" y="117" transform="rotate(-90 79 117)">R403</text>
<text x="81.7" y="116.5" transform="rotate(-90 81.7 116.5)">R406</text>
<text x="116.8" y="115.2" transform="rotate(-90 116.8 115.2)">R405</text>
<text x="171.7" y="115.5">C522</text>
<text x="179.9" y="116">C210</text>
<text x="201.7" y="115.2" transform="rotate(-90 201.7 115.2)">C207</text>
<text x="180.6" y="120.3" transform="rotate(-90 180.6 120.3)">C422</text>
<text x="183.4" y="120.2" transform="rotate(-90 183.4 120.2)">L209</text>
<text x="205.3" y="124.6" transform="rotate(-90 205.3 124.6)">C216</text>
<text x="205.3" y="120.3" transform="rotate(-90 205.3 120.3)">R223</text>
<text x="111.8" y="131.1" transform="rotate(-90 111.8 131.1)">R404</text>
<text x="114.5" y="131.1" transform="rotate(-90 114.5 131.1)">C416</text>
<text x="117.9" y="131.1" transform="rotate(-90 117.9 131.1)">R504</text>
<text x="160.5" y="131.9" transform="rotate(-90 160.5 131.9)">L506</text>
<text x="168.3" y="131.9" transform="rotate(-90 168.3 131.9)">L505</text>
<text x="124.4" y="132.1" transform="rotate(-90 124.4 132.1)">C354</text>
<text x="127" y="132.4" transform="rotate(-90 127 132.4)">TH300</text>
<text x="129.7" y="132.1" transform="rotate(-90 129.7 132.1)">R319</text>
<text x="163.1" y="132.1" transform="rotate(-90 163.1 132.1)">C506</text>
<text x="165.7" y="132.1" transform="rotate(-90 165.7 132.1)">C508</text>
<text x="177.9" y="132.1" transform="rotate(-90 177.9 132.1)">C509</text>
<text x="181.3" y="136.3">R421</text>
<text x="181.4" y="133.2">L504</text>
<text x="186.2" y="137.6" transform="rotate(-90 186.2 137.6)">C459</text>
<text x="189.9" y="136.8">C215</text>
<text x="194.4" y="136.8">L210</text>
<text x="198.8" y="136.8">C209</text>
<text x="75.8" y="140.4" transform="rotate(-90 75.8 140.4)">C400</text>
<text x="78.4" y="140.4" transform="rotate(-90 78.4 140.4)">R402</text>
<text x="92.9" y="142.6">C402</text>
<text x="78.4" y="144.9" transform="rotate(-90 78.4 144.9)">C401</text>
<text x="102" y="144.8" transform="rotate(-90 102 144.8)">L211</text>
<text x="139" y="146.3">R226</text>
<text x="139" y="149.2">R227</text>
<text x="139" y="152">R228</text>
<text x="139" y="154.8">R229</text>
<text x="139" y="157.7">R230</text>
</g>
<g font-size=".8">
<text x="95" y="40.5" transform="rotate(-90 95 40.5)">R521</text>
<text x="95.1" y="47.5" transform="rotate(-90 95.1 47.5)">R520</text>
<text x="132.8" y="65.5">R436</text>
<text x="136.4" y="65.5">R427</text>
<text x="144.6" y="70.4">R302</text>
<text x="190.1" y="67.7">R438</text>
<text x="144.6" y="72.8">R303</text>
<text x="121.5" y="83.3" transform="rotate(-90 121.5 83.3)">C343</text>
<text x="123.2" y="83.5">C319</text>
<text x="123.2" y="81.2">C320</text>
<text x="151" y="89.1" transform="rotate(-90 151 89.1)">R435</text>
<text x="162.1" y="93.2" transform="rotate(-90 162.1 93.2)">R452</text>
<text x="151" y="96.1" transform="rotate(-90 151 96.1)">R411</text>
<text x="171.9" y="99.8">R507</text>
<text x="115.9" y="106.1" transform="rotate(-90 115.9 106.1)">C334</text>
<text x="149.2" y="106.8">R505</text>
<text x="149.2" y="104.6">R506</text>
<text x="171.9" y="102.1">R508</text>
<text x="115.9" y="110" transform="rotate(-90 115.9 110)">C335</text>
<text x="149.2" y="109.1">R516</text>
<text x="116.4" y="118.4">C346</text>
<text x="116.4" y="120.7">C345</text>
<text x="91.5" y="130.7">C332</text>
<text x="91.5" y="128.5">C333</text>
</g>
<g font-size=".4">
<text x="72.3" y="74.1" transform="rotate(-90 72.3 74.1)">TP_PMU_GPIO400</text>
<text x="191.9" y="117.2" transform="rotate(-90 191.9 117.2)">TP_SLIMBUS_CLK</text>
<text x="192.5" y="115.5">TP_SLIMBUS_DATA</text>
</g>
</svg>
